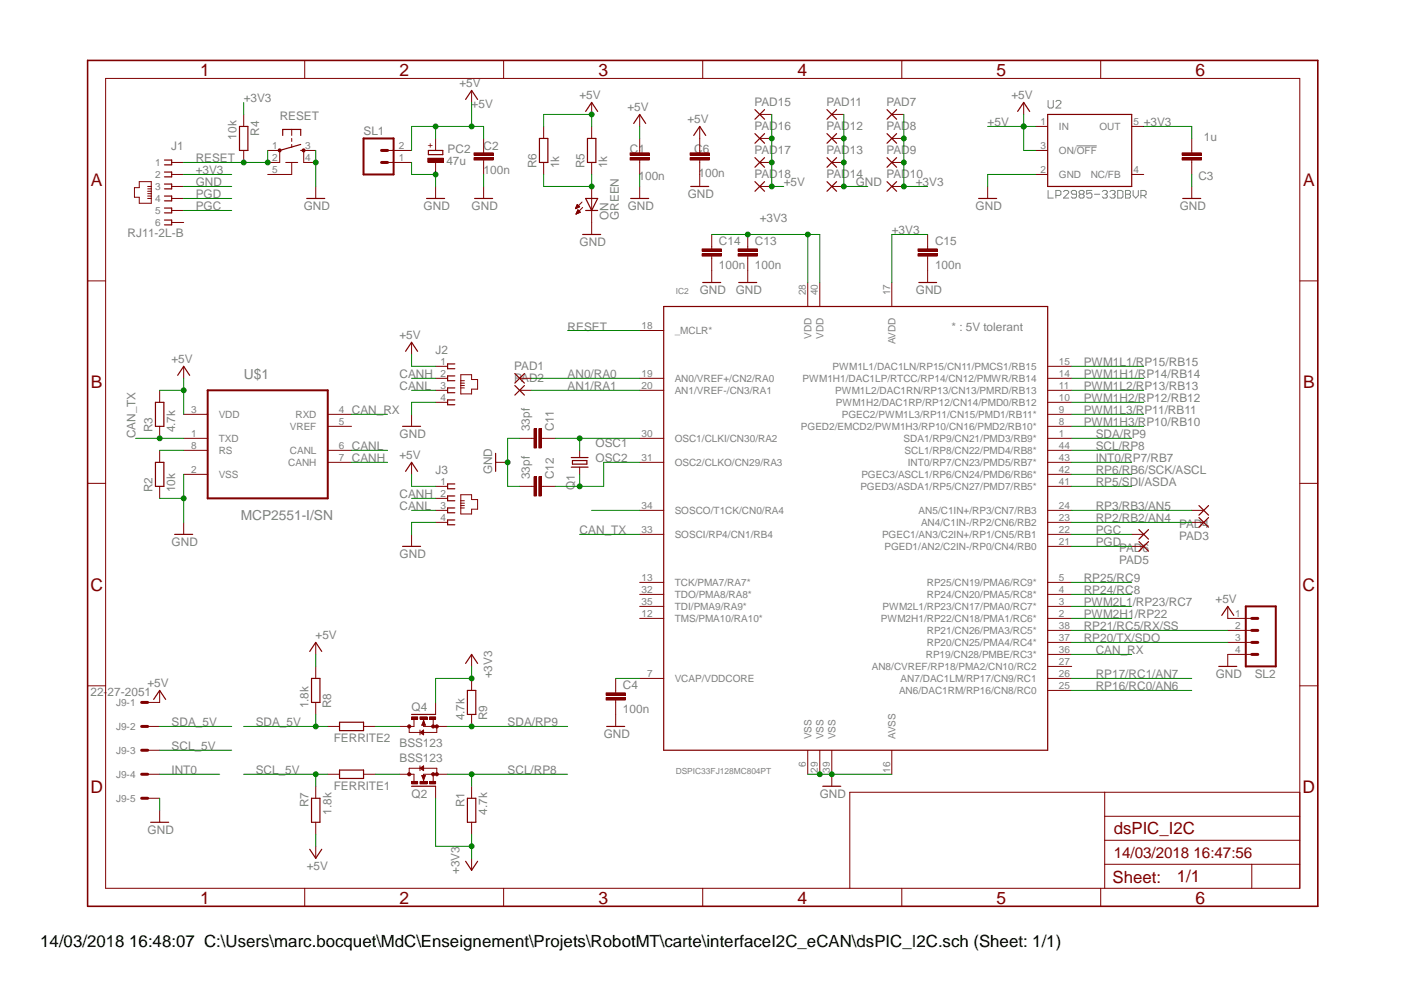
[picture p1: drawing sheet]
<svg xmlns="http://www.w3.org/2000/svg" width="297mm" height="210mm" viewBox="0 0 297 210" stroke-linecap="round" stroke-linejoin="round" font-family="sans-serif">
<g fill="none" stroke="#808080" stroke-width=".21">
<path d="M221.7 21.3v1.3l.3 .3h.5l.3-.3v-1.3M223.4 21.5l.2-.2h.6l.2 .2v.3l-1 1.1h1M227.7 30.9h4.3M221.7 40.3v1.6h1.1M223.4 41.4h.8l.2-.3v-.5l-.2-.3h-.8v1.6M225 40.6l.3-.3h.5l.3 .3v.2l-1.1 1.1h1.1M227.7 41.1h-.8l-.3-.3v-.2l.3-.3h.6l.2 .3v1.1l-.2 .2h-.6l-.3-.2M228.6 41.1l-.3 .3v.3l.3 .2h.5l.3-.2v-.3l-.3-.3M228.6 41.1l-.3-.3v-.2l.3-.3h.5l.3 .3v.2l-.3 .3M228.6 41.1h.5M231 40.3h-1.1v.8l.6-.3h.3l.2 .3v.6l-.2 .2h-.6l-.3-.2M231.6 41.1h1.1"/>
<path d="M233.2 40.6l.3-.3h.5l.3 .3v.2l-.3 .3M233.8 41.1h.2M234 41.1l.3 .3v.3l-.3 .2h-.5l-.3-.2M234.8 40.6l.3-.3h.6l.2 .3v.2l-.2 .3M235.4 41.1h.3M235.7 41.1l.2 .3v.3l-.2 .2h-.6l-.3-.2M236.5 40.3h.8l.3 .3v1.1l-.3 .2h-.8zM238.1 40.3h.8l.3 .3v.2l-.3 .3 .3 .3v.3l-.3 .2h-.8zM238.1 41.1h.8M239.7 40.3v1.1l.6 .5 .5-.5v-1.1M241.4 41.4h.8l.3-.3v-.5l-.3-.3h-.8v1.6M241.9 41.4l.6 .5"/>
</g>
<path d="M146.1 39.5h3.8M146.8 28.7l1.2-1.9 1.3 1.9M104.9 95.9v3.8" fill="none" stroke="#800000" stroke-width=".25"/>
<path d="M102.3 31.8v.5M102.3 33.9v.5M148 26.8v2.5M148 36.9v2.6M104.9 97.8h2.5" fill="none" stroke="#800000" stroke-width=".21"/>
<path d="M100.3 32.3h4v.6h-4z" fill-rule="evenodd" fill="#800000"/>
<path d="M100.3 32.3h4v.6h-4z" fill="none" stroke="#800000" stroke-width=".21"/>
<path d="M100.3 33.4h4v.5h-4z" fill-rule="evenodd" fill="#800000"/>
<path d="M100.3 33.4h4v.5h-4zM102.3 29.3v2.5M102.3 34.4v2.5M102.3 39.5v2.5" fill="none" stroke="#800000" stroke-width=".21"/>
<path d="M90.6 31.8h3.1v.9h-3.1zM100.4 42h3.8" fill="none" stroke="#800000" stroke-width=".25"/>
<path d="M90.5 33.5h3.3v.8h-3.3z" fill-rule="evenodd" fill="#800000"/>
<g fill="none" stroke="#800000" stroke-width=".21">
<path d="M90.5 33.5h3.3v.8h-3.3zM92.2 29.3v2.5M92.2 34.4v2.5M92.2 39.5v2.5M125.2 21.7v2.5M125.2 39.5v10.1M121.8 44.1h.1M121.8 44h.2M121.8 43.9h.5M121.9 43.8h.6M121.9 45.3h.1M121.9 43.7h.7"/>
<path d="M121.9 45.2h.3M122 43.6h.6M122 45.1h.4M122 43.6h.4M122 45h.6M122 43.5h.3M122 44.9h.8M122.1 43.4h.2M122.1 44.8h.6M122.1 43.3l.5 .5-.9 .4zM122.1 43.3h.1M122.1 44.7h.5"/>
<path d="M122.2 44.6h.3M122.2 44.5h.2M122.3 44.4l-.4 .9M122.3 44.4l.5 .5M122.3 44.4h.1M122.8 44.9l-.9 .4M123.1 42.8l-1.4 1.4M123.3 43.9l-1.4 1.4M130.3 146.1v.5M130.3 148.1v.5"/>
</g>
<path d="M123.9 23.6l1.3-1.9 1.2 1.9M90.3 42h3.8M123.3 49.6h3.8M123.9 42h2.5l-1.2 2.5zM123.9 44.5h2.5" fill="none" stroke="#800000" stroke-width=".25"/>
<path d="M128.2 147.6h4.1v.5h-4.1z" fill-rule="evenodd" fill="#800000"/>
<path d="M128.2 147.6h4.1v.5h-4.1z" fill="none" stroke="#800000" stroke-width=".21"/>
<path d="M128.2 146.6h4.1v.5h-4.1z" fill-rule="evenodd" fill="#800000"/>
<path d="M99.8 19.1v2.6M135.3 24.2v2.6M135.3 31.8v.5M135.3 33.9v.5M135.3 39.5v2.5M128.2 146.6h4.1v.5h-4.1zM130.3 143.6v2.5M130.3 148.6v2.6" fill="none" stroke="#800000" stroke-width=".21"/>
<path d="M98.5 21l1.3-1.9 1.2 1.9M134.1 26.1l1.2-1.9 1.3 1.9M133.4 42h3.8" fill="none" stroke="#800000" stroke-width=".25"/>
<path d="M133.3 32.3h4.1v.6h-4.1z" fill-rule="evenodd" fill="#800000"/>
<path d="M133.3 32.3h4.1v.6h-4.1z" fill="none" stroke="#800000" stroke-width=".21"/>
<path d="M133.3 33.4h4.1v.5h-4.1z" fill-rule="evenodd" fill="#800000"/>
<path d="M133.3 33.4h4.1v.5h-4.1zM135.3 29.3v2.5M135.3 34.4v2.5M148 31.8v.5M148 33.9v.5M209 39.5v2.5M216.6 21.7v2.5M252.1 39.5v2.5" fill="none" stroke="#800000" stroke-width=".21"/>
<path d="M215.3 23.6l1.3-1.9 1.2 1.9M207 42h3.9M250.2 42h3.8" fill="none" stroke="#800000" stroke-width=".25"/>
<path d="M146 32.3h4.1v.6h-4.1z" fill-rule="evenodd" fill="#800000"/>
<path d="M146 32.3h4.1v.6h-4.1z" fill="none" stroke="#800000" stroke-width=".21"/>
<path d="M146 33.4h4.1v.5h-4.1z" fill-rule="evenodd" fill="#800000"/>
<path d="M146 33.4h4.1v.5h-4.1zM148 29.3v2.5M148 34.4v2.5M252.1 31.8v.5M252.1 33.9v.5" fill="none" stroke="#800000" stroke-width=".21"/>
<path d="M250.1 32.3h4.1v.6h-4.1z" fill-rule="evenodd" fill="#800000"/>
<path d="M250.1 32.3h4.1v.6h-4.1z" fill="none" stroke="#800000" stroke-width=".21"/>
<path d="M250.1 33.4h4.1v.5h-4.1z" fill-rule="evenodd" fill="#800000"/>
<path d="M59.2 31.8v2.6M60.4 34.4h2.6M61.7 27.4v1.3M61.7 29.3v.6M61.7 30.6v.6M61.7 34.4v2.5h-2.5M64.3 31.8v2.6M250.1 33.4h4.1v.5h-4.1zM252.1 29.3v2.5M252.1 34.4v2.5" fill="none" stroke="#800000" stroke-width=".21"/>
<path d="M59.8 28.7v-1.3h3.8v1.3M63.6 31.8h.7M63.6 30.6l-4.4 1.2" fill="none" stroke="#800000" stroke-width=".25"/>
<path d="M58.9 31.6h.5v.4l-.2 .2-.3-.2z" fill-rule="evenodd" fill="#800000"/>
<path d="M58.9 31.6h.5v.4l-.2 .2-.3-.2z" fill="none" stroke="#800000" stroke-width=".21"/>
<path d="M64 31.6h.5v.4l-.2 .2-.3-.2z" fill-rule="evenodd" fill="#800000"/>
<g fill="none" stroke="#800000" stroke-width=".21">
<path d="M29.5 38.4h2.5v4.6h-2.5v-1.3h-1.1v-2h1.1zM31.2 39.5h.8M31.2 40h.8M36.3 34.4h2.6M36.3 36.9h2.6M36.3 39.5h2.6M56.6 31.8h2.6M56.6 34.4h2.6M56.6 36.9h2.6M64 31.6h.5v.4l-.2 .2-.3-.2zM64.3 31.8h2.5M64.3 34.4h2.5"/>
<path d="M66.8 39.5v2.5M219.1 31.8h2.6M219.1 36.9h2.6M219.1 26.8h2.6M239.4 36.9h2.6M239.4 26.8h2.6M31.2 40.5h.8M31.2 41h.8M31.2 41.5h.8M31.2 42h.8M36.3 42h2.6M36.3 44.5h2.6"/>
<path d="M36.3 47.1h2.6M112.5 92.8h.5M114.5 92.8h.5M122.6 95.3v1.5M122.6 98.8v1.6"/>
</g>
<path d="M34.8 33.9h1.5v1h-1.5M34.8 36.4h1.5v1h-1.5M34.8 38.9h1.5v1.1h-1.5M221.7 24.2h17.7v15.3h-17.7zM34.8 41.5h1.5v1h-1.5M34.8 44h1.5v1h-1.5M34.8 46.6h1.5v1h-1.5M64.9 42h3.8M120.9 98.8h3.5M120.9 96.8h3.5M121.1 97.5h3.1v.7h-3.1z" fill="none" stroke="#800000" stroke-width=".25"/>
<path d="M113 90.7h.5v4.1h-.5z" fill-rule="evenodd" fill="#800000"/>
<path d="M113 90.7h.5v4.1h-.5z" fill="none" stroke="#800000" stroke-width=".21"/>
<path d="M114 90.7h.5v4.1h-.5z" fill-rule="evenodd" fill="#800000"/>
<path d="M109.9 92.8h2.6M114 90.7h.5v4.1h-.5zM115 92.8h2.6M112.5 102.9h.5M114.5 102.9h.5" fill="none" stroke="#800000" stroke-width=".21"/>
<path d="M113 100.9h.5v4h-.5z" fill-rule="evenodd" fill="#800000"/>
<path d="M113 100.9h.5v4h-.5z" fill="none" stroke="#800000" stroke-width=".21"/>
<path d="M114 100.9h.5v4h-.5z" fill-rule="evenodd" fill="#800000"/>
<g fill="none" stroke="#800000" stroke-width=".21">
<path d="M158.2 52.2v.5M158.2 54.2v.5M170.9 59.8v5.1M173.4 59.8v5.1M188.7 59.8v5.1M135.3 69.9h5.1M221.7 77.5h5M135.3 80.1h5.1M135.3 82.6h5.1M135.3 92.8h5.1M135.3 97.8h5.1M221.7 80.1h5"/>
<path d="M221.7 82.6h5M221.7 92.8h5M221.7 97.8h5M221.7 95.3h5M221.7 90.2h5M221.7 87.7h5M221.7 85.1h5M109.9 102.9h2.6M114 100.9h.5v4h-.5zM115 102.9h2.6M135.3 113.1h5.1M135.3 108h5.1"/>
<path d="M221.7 102.9h5M221.7 115.6h5M221.7 113.1h5M221.7 110.5h5M221.7 108h5M221.7 100.4h5M135.3 130.9h5.1M135.3 128.3h5.1M135.3 125.8h5.1M135.3 123.2h5.1M221.7 130.9h5M221.7 128.3h5"/>
<path d="M221.7 125.8h5M221.7 123.2h5M221.7 133.4h5M221.7 135.9h5M221.7 138.5h5M135.3 143.6h5.1M170.9 158.7v5.1M173.4 158.7v5.1M176 158.7v5.1M188.7 158.7v5.1M221.7 143.6h5M221.7 146.1h5"/>
<path d="M221.7 141h5"/>
</g>
<path d="M140.4 64.9h81.3v93.8h-81.3z" fill="none" stroke="#800000" stroke-width=".25"/>
<path d="M156.2 53.7h4v.5h-4z" fill-rule="evenodd" fill="#800000"/>
<path d="M156.2 53.7h4v.5h-4z" fill="none" stroke="#800000" stroke-width=".21"/>
<path d="M156.2 52.7h4v.5h-4z" fill-rule="evenodd" fill="#800000"/>
<path d="M150.6 52.2v.5M150.6 54.2v.5M156.2 52.7h4v.5h-4zM158.2 49.6v2.6M158.2 54.7v2.5" fill="none" stroke="#800000" stroke-width=".21"/>
<path d="M148.5 53.7h4.1v.5h-4.1z" fill-rule="evenodd" fill="#800000"/>
<path d="M148.5 53.7h4.1v.5h-4.1z" fill="none" stroke="#800000" stroke-width=".21"/>
<path d="M148.5 52.7h4.1v.5h-4.1z" fill-rule="evenodd" fill="#800000"/>
<path d="M148.5 52.7h4.1v.5h-4.1zM150.6 49.6v2.6M150.6 54.7v2.5M196.3 52.2v.5M196.3 54.2v.5" fill="none" stroke="#800000" stroke-width=".21"/>
<path d="M194.2 53.7h4.1v.5h-4.1z" fill-rule="evenodd" fill="#800000"/>
<path d="M194.2 53.7h4.1v.5h-4.1z" fill="none" stroke="#800000" stroke-width=".21"/>
<path d="M194.2 52.7h4.1v.5h-4.1z" fill-rule="evenodd" fill="#800000"/>
<g fill="none" stroke="#800000" stroke-width=".21">
<path d="M51.6 24.2v2.6M51.6 31.8v2.6M150.6 57.2v2.6M158.2 57.2v2.6M194.2 52.7h4.1v.5h-4.1zM196.3 49.6v2.6M196.3 54.7v5.1M38.9 77.5v2.6M87.1 72.4v2.6M92.2 77.5h2.5M97.5 79.3h2.3v1h1.2v2h-1.2v1.1h-2.3zM33.8 82.6v2.5"/>
<path d="M33.8 90.2v2.6M33.8 95.3v2.5M38.9 87.7h5M38.9 92.8h5M38.9 95.3h5M69.3 87.7h5.1M69.3 95.3h5.1M69.3 90.2h5.1M69.3 97.8h5.1M87.1 87.7v2.5M87.1 97.8v2.6M92.2 80.1h2.5"/>
<path d="M92.2 82.6h2.5M92.2 85.1h2.5M97.5 80.6h.8M97.5 81.1h.8M97.5 81.6h.8M97.5 82.1h.8M33.8 102.9v2.6M38.9 100.4h5M38.9 110.5v2.6M87.1 113.1v2.5M92.2 102.9h2.5M92.2 105.5h2.5"/>
<path d="M92.2 108h2.5M92.2 110.5h2.5M97.5 104.7h2.3v1h1.2v2h-1.2v1.1h-2.3zM97.5 106h.8M97.5 106.5h.8M97.5 107h.8M97.5 107.5h.8M130.3 151.2v2.5M86.6 163.8v-1.2h5.8v1.2h-2.8v1.6M87.1 163.8h.5v1.6M88.9 162.6l.7-.5v1zM88.9 162.1v1"/>
<path d="M89.2 164.1h.8l-.4 1zM91.6 163.8v1.6M99.8 166.4v2.5M99.8 174v2.5M176 163.8v2.6"/>
</g>
<g fill="none" stroke="#800000" stroke-width=".25">
<path d="M50.7 26.8h1.7v5h-1.7zM148.7 59.8h3.8M156.3 59.8h3.8M194.4 59.8h3.8M37.6 79.4l1.3-1.9 1.2 1.9M85.8 74.3l1.3-1.9 1.2 1.9M96.2 77h-1.5v1h1.5M96.2 79.5h-1.5v1.1h1.5M32.9 85.1h1.8v5.1h-1.8zM32.9 97.8h1.8v5.1h-1.8zM85.2 90.2h3.8M85.8 99.7l1.3-1.9 1.2 1.9"/>
<path d="M96.2 82.1h-1.5v1h1.5M96.2 84.6h-1.5v1h1.5M37 113.1h3.8M85.2 115.6h3.8M96.2 102.4h-1.5v1h1.5M96.2 104.9h-1.5v1.1h1.5M96.2 107.5h-1.5v1h1.5M96.2 110h-1.5v1h1.5M128.4 153.7h3.8M87.1 166.4h5.1M89.1 162.6l.4-.3v.5zM89.6 164.7l-.2-.5h.5l-.3 .6"/>
<path d="M98.9 168.9h1.8v5.1h-1.8zM174.1 166.4h3.8"/>
</g>
<path d="M43.9 82.6h25.4v22.9h-25.4z" fill="none" stroke="#800000" stroke-width=".42"/>
<circle cx="92.4" cy="163.8" r=".33" fill="#800000"/>
<circle cx="92.4" cy="163.8" r=".33" fill="none" stroke="#800000" stroke-width=".21"/>
<circle cx="91.7" cy="163.8" r=".33" fill="#800000"/>
<circle cx="91.7" cy="163.8" r=".33" fill="none" stroke="#800000" stroke-width=".21"/>
<circle cx="86.6" cy="163.8" r=".33" fill="#800000"/>
<circle cx="86.6" cy="163.8" r=".33" fill="none" stroke="#800000" stroke-width=".21"/>
<path d="M87.1 165.4h1.2v.5h-1.2z" fill-rule="evenodd" fill="#800000"/>
<path d="M87.1 165.4h1.2v.5h-1.2z" fill="none" stroke="#800000" stroke-width=".21"/>
<path d="M90.9 165.4h1.3v.5h-1.3z" fill-rule="evenodd" fill="#800000"/>
<path d="M90.9 165.4h1.3v.5h-1.3z" fill="none" stroke="#800000" stroke-width=".21"/>
<path d="M88.9 165.4h1.5v.5h-1.5z" fill-rule="evenodd" fill="#800000"/>
<path d="M87.6 152.2v1.5h-.5M88.9 155l.7-.5v1zM88.9 154.5v1M89.6 152.4l.4 1.1h-.8zM89.6 152.2v1.5h2.8v1.3h-5.8v-1.3M91.6 152.2v1.5M84.5 163.8h2.6M88.9 165.4h1.5v.5h-1.5zM92.2 166.4v2.5M92.2 163.8h2.5" fill="none" stroke="#800000" stroke-width=".21"/>
<path d="M87.1 151.2h5.1M89.1 155l.4-.3v.5zM89.6 152.7l.3 .6h-.5l.2-.5" fill="none" stroke="#800000" stroke-width=".25"/>
<circle cx="92.4" cy="153.7" r=".33" fill="#800000"/>
<circle cx="92.4" cy="153.7" r=".33" fill="none" stroke="#800000" stroke-width=".21"/>
<circle cx="91.7" cy="153.7" r=".33" fill="#800000"/>
<circle cx="91.7" cy="153.7" r=".33" fill="none" stroke="#800000" stroke-width=".21"/>
<circle cx="86.6" cy="153.7" r=".33" fill="#800000"/>
<circle cx="86.6" cy="153.7" r=".33" fill="none" stroke="#800000" stroke-width=".21"/>
<path d="M87.1 151.7h1.2v.5h-1.2z" fill-rule="evenodd" fill="#800000"/>
<path d="M87.1 151.7h1.2v.5h-1.2z" fill="none" stroke="#800000" stroke-width=".21"/>
<path d="M90.9 151.7h1.3v.5h-1.3z" fill-rule="evenodd" fill="#800000"/>
<path d="M90.9 151.7h1.3v.5h-1.3z" fill="none" stroke="#800000" stroke-width=".21"/>
<path d="M88.9 151.7h1.5v.5h-1.5z" fill-rule="evenodd" fill="#800000"/>
<g fill="none" stroke="#800000" stroke-width=".21">
<path d="M22.3 16.6h252.7v171.4h-252.7zM64.5 12.8v3.8M106.5 12.8v3.8M148.7 12.8v3.8M190.8 12.8v3.8M232.9 12.8v3.8M82 34.4h5.1M82 31.8h5.1M115 26.8v2.5M115 34.4v2.5M125.2 26.8v2.5M125.2 34.4v2.5"/>
<path d="M160.7 34.4h2.6M160.7 24.2h2.6M160.7 29.3h2.6M160.7 39.5h2.6M176 34.4h2.5M176 24.2h2.5M176 29.3h2.5M176 39.5h2.5M188.7 34.4h2.5M188.7 24.2h2.5M188.7 29.3h2.5M188.7 39.5h2.5"/>
<path d="M18.5 59.4h3.8M275 59.4h3.8M109.9 80.1h2.6M109.9 82.6h2.6M18.5 102.3h3.8M239.4 115.6h2.6M239.4 113.1h2.6M252.1 110.5h2.6M252.1 108h2.6M275 102.3h3.8M66.8 135.9v2.6M99.8 138.5v2.5"/>
<path d="M259.8 128.3v2.6h5M259.8 133.4h5M259.8 135.9h5M264.8 138.5h-5v2.5M18.5 145.1h3.8M31.2 153.7h2.6M31.2 158.7h2.6M33.8 146.1v2.5h-2.6M66.8 141v2.6M66.8 148.6v2.6M69.3 153.7h2.5M76.9 153.7h2.6"/>
<path d="M84.5 153.7h2.6M88.9 151.7h1.5v.5h-1.5zM92.2 148.6v2.6M92.2 153.7h2.5M99.8 143.6v2.5M99.8 151.2v2.5M275 145.1h3.8M31.2 163.8h2.6M31.2 168.9h2.6M33.8 171.4v2.6M66.8 166.4v2.5M66.8 174v2.5"/>
<path d="M66.8 179.1v2.5M69.3 163.8h2.5M76.9 163.8h2.6M233.7 167.6v20.4M233.7 177.8h41.3M233.7 172.7h41.3M275 167.6h-95.2v20.4M64.5 188v3.8M99.8 181.6v2.5M106.5 188v3.8M148.7 188v3.8M190.8 188v3.8"/>
<path d="M232.9 188v3.8M233.7 182.9h41.3M264.8 182.9v5.1"/>
</g>
<g fill="none" stroke="#800000" stroke-width=".25">
<path d="M114.1 29.3h1.8v5.1h-1.8zM124.3 29.3h1.8v5.1h-1.8zM159.7 23.2l2.1 2M159.7 28.3l2.1 2M159.7 33.4l2.1 2M159.7 38.4l2.1 2.1M161.8 38.4l-2.1 2.1M161.8 23.2l-2.1 2M161.8 28.3l-2.1 2M161.8 33.4l-2.1 2M175 23.2l2 2M175 28.3l2 2"/>
<path d="M175 33.4l2 2M175 38.4l2 2.1M177 23.2l-2 2M177 28.3l-2 2M177 33.4l-2 2M177 38.4l-2 2.1M187.7 23.2l2 2M187.7 28.3l2 2M187.7 33.4l2 2M187.7 38.4l2 2.1M189.7 23.2l-2 2M189.7 28.3l-2 2"/>
<path d="M189.7 33.4l-2 2M189.7 38.4l-2 2.1M108.9 79l2.1 2.1M111 79l-2.1 2.1M108.9 81.6l2.1 2M111 81.6l-2.1 2M241 114.6l2 2M241 112.1l2 2M243 114.6l-2 2M243 112.1l-2 2M253.7 109.5l2 2M253.7 107l2 2"/>
<path d="M255.7 109.5l-2 2M255.7 107l-2 2M65.5 137.8l1.3-1.9 1.3 1.9M258.5 130.2l1.3-1.9 1.2 1.9M32.5 148l1.3-1.9 1.2 1.9M65.9 143.6h1.8v5h-1.8zM71.8 152.8h5.1v1.8h-5.1zM98.5 140.4l1.3-1.9 1.2 1.9M98.9 146.1h1.8v5.1h-1.8zM257.8 141h3.9M31.9 174h3.8M65.5 179.7l1.3 1.9 1.3-1.9"/>
<path d="M65.9 168.9h1.8v5.1h-1.8zM71.8 162.9h5.1v1.8h-5.1zM98.5 182.2l1.3 1.9 1.2-1.9"/>
</g>
<path d="M80.7 31.8h1.3M80.7 34.4h1.3M264.8 135.9h1.3M264.8 133.4h1.3M264.8 130.9h1.3M264.8 138.5h1.3M30 148.6h1.2M30 153.7h1.2M30 158.7h1.2M30 163.8h1.2M30 168.9h1.2" fill="none" stroke="#800000" stroke-width=".63"/>
<path d="M76.9 29.3h6.4v7.6h-6.4zM263.6 128.3h6.3v12.7h-6.3z" fill="none" stroke="#800000" stroke-width=".42"/>
<path d="M18.5 12.8h260.3v179h-260.3z" fill="none" stroke="#800000" stroke-width=".34"/>
<path d="M115 26.8v-2.6h10.2v2.6" fill="none" stroke="#008000" stroke-width=".21"/>
<circle cx="125.2" cy="24.2" r=".51" fill="#008000"/>
<g fill="none" stroke="#008000" stroke-width=".21">
<path d="M92.2 29.3v-2.5h10.1v2.5M99.8 21.7v5.1M135.3 26.8v2.5"/>
<circle cx="125.2" cy="24.2" r=".51"/>
</g>
<circle cx="99.8" cy="26.8" r=".51" fill="#008000"/>
<g fill="none" stroke="#008000" stroke-width=".21">
<path d="M92.2 26.8h-5.1v5"/>
<circle cx="99.8" cy="26.8" r=".51"/>
</g>
<circle cx="92.2" cy="26.8" r=".51" fill="#008000"/>
<g fill="none" stroke="#008000" stroke-width=".21">
<path d="M209 26.8h10.1M216.6 24.2v7.6h2.5"/>
<circle cx="92.2" cy="26.8" r=".51"/>
</g>
<circle cx="216.6" cy="26.8" r=".51" fill="#008000"/>
<circle cx="216.6" cy="26.8" r=".51" fill="none" stroke="#008000" stroke-width=".21"/>
<circle cx="216.6" cy="26.8" r=".51" fill="#008000"/>
<g fill="none" stroke="#008000" stroke-width=".21">
<path d="M33.8 82.6h5.1M38.9 80.1v7.6"/>
<circle cx="216.6" cy="26.8" r=".51"/>
</g>
<circle cx="38.9" cy="82.6" r=".51" fill="#008000"/>
<g fill="none" stroke="#008000" stroke-width=".21">
<path d="M163.3 24.2v10.2M87.1 75v2.5h5.1M87.1 100.4v2.5h5.1M66.8 138.5v2.5M66.8 176.5v2.6"/>
<circle cx="38.9" cy="82.6" r=".51"/>
</g>
<circle cx="163.3" cy="29.3" r=".51" fill="#008000"/>
<g fill="none" stroke="#008000" stroke-width=".21">
<path d="M163.3 34.4v5.1"/>
<circle cx="163.3" cy="29.3" r=".51"/>
</g>
<circle cx="163.3" cy="34.4" r=".51" fill="#008000"/>
<g fill="none" stroke="#008000" stroke-width=".21">
<path d="M163.3 39.5h2.5"/>
<circle cx="163.3" cy="34.4" r=".51"/>
</g>
<circle cx="163.3" cy="39.5" r=".51" fill="#008000"/>
<g fill="none" stroke="#008000" stroke-width=".21">
<path d="M87.1 34.4v2.5h5.1v2.6M102.3 36.9v2.6"/>
<circle cx="163.3" cy="39.5" r=".51"/>
</g>
<circle cx="92.2" cy="36.9" r=".51" fill="#008000"/>
<g fill="none" stroke="#008000" stroke-width=".21">
<path d="M66.8 31.8v7.7M135.3 36.9v2.6M219.1 36.9h-10.1v2.6M252.1 36.9v2.6"/>
<circle cx="92.2" cy="36.9" r=".51"/>
</g>
<circle cx="66.8" cy="34.4" r=".51" fill="#008000"/>
<g fill="none" stroke="#008000" stroke-width=".21">
<path d="M38.9 39.5h10.1"/>
<circle cx="66.8" cy="34.4" r=".51"/>
</g>
<circle cx="107.4" cy="97.8" r=".51" fill="#008000"/>
<g fill="none" stroke="#008000" stroke-width=".21">
<path d="M109.9 92.8h-2.5v10.1h2.5M170.9 163.8h5.1"/>
<circle cx="107.4" cy="97.8" r=".51"/>
</g>
<circle cx="173.4" cy="163.8" r=".51" fill="#008000"/>
<g fill="none" stroke="#008000" stroke-width=".21">
<path d="M176 163.8h12.7"/>
<circle cx="173.4" cy="163.8" r=".51"/>
</g>
<circle cx="176" cy="163.8" r=".51" fill="#008000"/>
<g fill="none" stroke="#008000" stroke-width=".21">
<path d="M33.8 105.5h5.1M38.9 100.4v10.1"/>
<circle cx="176" cy="163.8" r=".51"/>
</g>
<circle cx="38.9" cy="105.5" r=".51" fill="#008000"/>
<g fill="none" stroke="#008000" stroke-width=".21">
<path d="M178.5 24.2v10.2M92.2 85.1h-5.1v2.6M92.2 110.5h-5.1v2.6M33.8 168.9v2.5"/>
<circle cx="38.9" cy="105.5" r=".51"/>
</g>
<circle cx="178.5" cy="29.3" r=".51" fill="#008000"/>
<g fill="none" stroke="#008000" stroke-width=".21">
<path d="M178.5 34.4v5.1"/>
<circle cx="178.5" cy="29.3" r=".51"/>
</g>
<circle cx="178.5" cy="34.4" r=".51" fill="#008000"/>
<g fill="none" stroke="#008000" stroke-width=".21">
<path d="M178.5 39.5h5.1"/>
<circle cx="178.5" cy="34.4" r=".51"/>
</g>
<circle cx="178.5" cy="39.5" r=".51" fill="#008000"/>
<g fill="none" stroke="#008000" stroke-width=".21">
<path d="M56.6 31.8v2.6h-17.7"/>
<circle cx="178.5" cy="39.5" r=".51"/>
</g>
<circle cx="56.6" cy="34.4" r=".51" fill="#008000"/>
<circle cx="56.6" cy="34.4" r=".51" fill="none" stroke="#008000" stroke-width=".21"/>
<circle cx="51.6" cy="34.4" r=".51" fill="#008000"/>
<g fill="none" stroke="#008000" stroke-width=".21">
<path d="M115 36.9v2.6h10.2v-2.6M120.1 69.9h15.2"/>
<circle cx="51.6" cy="34.4" r=".51"/>
</g>
<circle cx="125.2" cy="39.5" r=".51" fill="#008000"/>
<g fill="none" stroke="#008000" stroke-width=".21">
<path d="M242 26.8h10.1v2.5M150.6 49.6h20.3v10.2"/>
<circle cx="125.2" cy="39.5" r=".51"/>
</g>
<circle cx="158.2" cy="49.6" r=".51" fill="#008000"/>
<g fill="none" stroke="#008000" stroke-width=".21">
<path d="M170.9 49.6h2.5v10.2"/>
<circle cx="158.2" cy="49.6" r=".51"/>
</g>
<circle cx="170.9" cy="49.6" r=".51" fill="#008000"/>
<g fill="none" stroke="#008000" stroke-width=".21">
<path d="M38.9 36.9h10.1M51.6 21.7v2.5M196.3 49.6h-7.6v10.2M99.8 141v2.6h-7.6v5"/>
<circle cx="170.9" cy="49.6" r=".51"/>
</g>
<circle cx="99.8" cy="143.6" r=".51" fill="#008000"/>
<g fill="none" stroke="#008000" stroke-width=".21">
<path d="M92.2 168.9v10.2h7.6M99.8 176.5v5.1"/>
<circle cx="99.8" cy="143.6" r=".51"/>
</g>
<circle cx="99.8" cy="179.1" r=".51" fill="#008000"/>
<g fill="none" stroke="#008000" stroke-width=".21">
<path d="M191.2 24.2v10.2"/>
<circle cx="99.8" cy="179.1" r=".51"/>
</g>
<circle cx="191.2" cy="29.3" r=".51" fill="#008000"/>
<g fill="none" stroke="#008000" stroke-width=".21">
<path d="M191.2 34.4v5.1"/>
<circle cx="191.2" cy="29.3" r=".51"/>
</g>
<circle cx="191.2" cy="34.4" r=".51" fill="#008000"/>
<g fill="none" stroke="#008000" stroke-width=".21">
<path d="M191.2 39.5h5.1"/>
<circle cx="191.2" cy="34.4" r=".51"/>
</g>
<circle cx="191.2" cy="39.5" r=".51" fill="#008000"/>
<g fill="none" stroke="#008000" stroke-width=".21">
<path d="M117.6 92.8h5v2.5"/>
<circle cx="191.2" cy="39.5" r=".51"/>
</g>
<circle cx="122.6" cy="92.8" r=".51" fill="#008000"/>
<g fill="none" stroke="#008000" stroke-width=".21">
<path d="M122.6 92.8h12.7M117.6 102.9h10.1M122.6 100.4v2.5"/>
<circle cx="122.6" cy="92.8" r=".51"/>
</g>
<circle cx="122.6" cy="102.9" r=".51" fill="#008000"/>
<g fill="none" stroke="#008000" stroke-width=".21">
<path d="M38.9 42h10.1M38.9 44.5h10.1M226.7 77.5h15.3M28.7 92.8h10.2M112.5 80.1h22.8M135.3 97.8h-7.6v5.1M226.7 97.8h12.7M226.7 82.6h15.3M226.7 80.1h15.3M226.7 85.1h15.3M226.7 87.7h15.3M122.6 113.1h12.7"/>
<path d="M226.7 108h25.4M226.7 110.5h25.4M226.7 115.6h12.7M226.7 113.1h12.7M226.7 102.9h12.7M226.7 100.4h12.7M226.7 123.2h12.7M226.7 125.8h12.7M226.7 133.4h33.1M226.7 135.9h33.1M226.7 143.6h25.4M226.7 146.1h25.4"/>
<circle cx="122.6" cy="102.9" r=".51"/>
</g>
<circle cx="33.8" cy="92.8" r=".51" fill="#008000"/>
<g fill="none" stroke="#008000" stroke-width=".21">
<path d="M33.8 95.3h5.1M74.4 87.7h7.6M74.4 95.3h7.6M74.4 97.8h7.6M87.1 82.6h5.1M87.1 80.1h5.1M226.7 95.3h12.7M87.1 108h5.1M87.1 105.5h5.1M226.7 138.5h12.7M226.7 128.3h12.7M130.3 143.6h5"/>
<path d="M94.7 163.8h25.4M99.8 163.8v2.6"/>
<circle cx="33.8" cy="92.8" r=".51"/>
</g>
<circle cx="99.8" cy="163.8" r=".51" fill="#008000"/>
<g fill="none" stroke="#008000" stroke-width=".21">
<path d="M226.7 92.8h12.7M94.7 153.7h25.4"/>
<circle cx="99.8" cy="163.8" r=".51"/>
</g>
<circle cx="99.8" cy="153.7" r=".51" fill="#008000"/>
<g fill="none" stroke="#008000" stroke-width=".21">
<path d="M112.5 82.6h22.8M226.7 90.2h15.3M226.7 130.9h12.7M51.6 153.7h17.7M66.8 151.2v2.5"/>
<circle cx="99.8" cy="153.7" r=".51"/>
</g>
<circle cx="66.8" cy="153.7" r=".51" fill="#008000"/>
<g fill="none" stroke="#008000" stroke-width=".21">
<path d="M33.8 153.7h15.2M51.6 163.8h17.7M66.8 163.8v2.6"/>
<circle cx="66.8" cy="153.7" r=".51"/>
</g>
<circle cx="66.8" cy="163.8" r=".51" fill="#008000"/>
<g fill="none" stroke="#008000" stroke-width=".21">
<path d="M125.2 108h10.1M33.8 158.7h15.2M79.5 153.7h5M33.8 163.8h12.7M79.5 163.8h5"/>
<circle cx="66.8" cy="163.8" r=".51"/>
</g>
<g font-size="3.7" fill="#800000">
<text x="42.4" y="16">1</text>
<text x="84.5" y="16">2</text>
<text x="126.6" y="16">3</text>
<text x="168.7" y="16">4</text>
<text x="210.8" y="16">5</text>
<text x="252.9" y="16">6</text>
<text x="19.2" y="39.3">A</text>
<text x="275.7" y="39.3">A</text>
<text x="19.2" y="82.2">B</text>
<text x="275.7" y="82.2">B</text>
<text x="19.1" y="125">C</text>
<text x="275.6" y="125">C</text>
<text x="19.1" y="167.9">D</text>
<text x="275.6" y="167.9">D</text>
<text x="42.4" y="191.2">1</text>
<text x="84.5" y="191.2">2</text>
<text x="126.6" y="191.2">3</text>
<text x="168.7" y="191.2">4</text>
<text x="210.8" y="191.2">5</text>
<text x="252.9" y="191.2">6</text>
</g>
<g font-size="3.6" fill="#800000">
<text x="235.6" y="176.5">dsPIC_I2C</text>
<text x="235.4" y="186.8">Sheet:</text>
<text x="249" y="186.7">1/1</text>
</g>
<text font-size="3.6" x="8.5" y="200.4">14/03/2018 16:48:07 C:\Users\marc.bocquet\MdC\Enseignement\Projets\RobotMT\carte\interfaceI2C_eCAN\dsPIC_I2C.sch (Sheet: 1/1)</text>
<text font-size="3.2" fill="#800000" x="235.6" y="181.6">14/03/2018 16:47:56</text>
<g font-size="2.9" fill="#808080">
<text x="51.6" y="80.2">U$1</text>
<text x="50.9" y="109.9">MCP2551-I/SN</text>
</g>
<g font-size="2.5" fill="#808080">
<text x="51.6" y="21.7">+3V3</text>
<text x="97.2" y="18.4">+5V</text>
<text x="99.8" y="22.9">+5V</text>
<text x="122.6" y="20.9">+5V</text>
<text x="132.8" y="23.5">+5V</text>
<text x="159.6" y="22.4">PAD15</text>
<text x="174.8" y="22.4">PAD11</text>
<text x="187.5" y="22.4">PAD7</text>
<text x="214" y="20.9">+5V</text>
<text x="50" y="29.5" transform="rotate(-90 50 29.5)">10k</text>
<text x="54.8" y="28.7" transform="rotate(-90 54.8 28.7)">R4</text>
<text x="59.2" y="25.5">RESET</text>
<text x="76.9" y="28.5">SL1</text>
<text x="145.5" y="26">+5V</text>
<text x="159.6" y="27.4">PAD16</text>
<text x="174.8" y="27.4">PAD12</text>
<text x="187.5" y="27.4">PAD8</text>
<text x="209" y="26.8">+5V</text>
<text x="242" y="26.8">+3V3</text>
<text x="254.7" y="29.9">1u</text>
<text x="36.2" y="31.8">J1</text>
<text x="41.4" y="34.4">RESET</text>
<text x="94.4" y="34.9">47u</text>
<text x="94.7" y="32.4">PC2</text>
<text x="102.3" y="31.8">C2</text>
<text x="113.5" y="35.6" transform="rotate(-90 113.5 35.6)">R6</text>
<text x="118.3" y="35.6" transform="rotate(-90 118.3 35.6)">1k</text>
<text x="123.7" y="35.6" transform="rotate(-90 123.7 35.6)">R5</text>
<text x="128.5" y="35.6" transform="rotate(-90 128.5 35.6)">1k</text>
<text x="133.3" y="32.5">C1</text>
<text x="146.9" y="32.5">C6</text>
<text x="159.6" y="32.5">PAD17</text>
<text x="174.8" y="32.5">PAD13</text>
<text x="187.5" y="32.5">PAD9</text>
<text x="41.4" y="39.5">GND</text>
<text x="41.4" y="36.9">+3V3</text>
<text x="41.4" y="42">PGD</text>
<text x="102.3" y="36.9">100n</text>
<text x="135.1" y="38.1">100n</text>
<text x="145.5" y="42">GND</text>
<text x="147.8" y="37.5">100n</text>
<text x="159.6" y="37.6">PAD18</text>
<text x="165.8" y="39.5">+5V</text>
<text x="174.8" y="37.6">PAD14</text>
<text x="181.1" y="39.5">GND</text>
<text x="187.5" y="37.6">PAD10</text>
<text x="193.8" y="39.5">+3V3</text>
<text x="253.5" y="38.1">C3</text>
<text x="41.4" y="44.5">PGC</text>
<text x="64.3" y="44.5">GND</text>
<text x="89.6" y="44.5">GND</text>
<text x="99.8" y="44.5">GND</text>
<text x="128.7" y="46.6" transform="rotate(-90 128.7 46.6)">ON</text>
<text x="130.9" y="46.6" transform="rotate(-90 130.9 46.6)">GREEN</text>
<text x="132.8" y="44.5">GND</text>
<text x="160.7" y="47.1">+3V3</text>
<text x="206.4" y="44.5">GND</text>
<text x="249.6" y="44.5">GND</text>
<text x="27" y="50.1">RJ11-2L-B</text>
<text x="122.6" y="52.2">GND</text>
<text x="152.1" y="51.8">C14</text>
<text x="159.7" y="51.8">C13</text>
<text x="188.7" y="49.6">+3V3</text>
<text x="197.8" y="51.8">C15</text>
<text x="152.1" y="56.9">100n</text>
<text x="159.7" y="56.9">100n</text>
<text x="197.8" y="56.9">100n</text>
<text x="148" y="62.3">GND</text>
<text x="155.7" y="62.3">GND</text>
<text x="193.8" y="62.3">GND</text>
<text x="84.5" y="71.7">+5V</text>
<text x="120.1" y="69.9">RESET</text>
<text x="201.3" y="69.9">* : 5V tolerant</text>
<text x="36.3" y="76.8">+5V</text>
<text x="92.2" y="75">J2</text>
<text x="229.3" y="77.5">PWM1L1/RP15/RB15</text>
<text x="84.5" y="82.6">CANL</text>
<text x="84.5" y="80.1">CANH</text>
<text x="108.8" y="78.2">PAD1</text>
<text x="108.8" y="80.8">PAD2</text>
<text x="120.1" y="82.6">AN1/RA1</text>
<text x="120.1" y="80.1">AN0/RA0</text>
<text x="229.3" y="82.6">PWM1L2/RP13/RB13</text>
<text x="229.3" y="80.1">PWM1H1/RP14/RB14</text>
<text x="74.4" y="87.7">CAN_RX</text>
<text x="229.3" y="85.1">PWM1H2/RP12/RB12</text>
<text x="229.3" y="87.7">PWM1L3/RP11/RB11</text>
<text x="28.7" y="92.8" transform="rotate(-90 28.7 92.8)">CAN_TX</text>
<text x="32.3" y="91.5" transform="rotate(-90 32.3 91.5)">R3</text>
<text x="37.1" y="91.5" transform="rotate(-90 37.1 91.5)">4.7k</text>
<text x="74.4" y="95.3">CANL</text>
<text x="84.5" y="92.8">GND</text>
<text x="112.1" y="91.2" transform="rotate(-90 112.1 91.2)">33pf</text>
<text x="117.2" y="91.2" transform="rotate(-90 117.2 91.2)">C11</text>
<text x="126" y="94.5">OSC1</text>
<text x="229.3" y="90.2">PWM1H3/RP10/RB10</text>
<text x="231.8" y="95.3">SCL/RP8</text>
<text x="231.8" y="92.8">SDA/RP9</text>
<text x="74.4" y="97.8">CANH</text>
<text x="84.5" y="97.1">+5V</text>
<text x="92.2" y="100.4">J3</text>
<text x="104.1" y="100.4" transform="rotate(-90 104.1 100.4)">GND</text>
<text x="112.1" y="101.4" transform="rotate(-90 112.1 101.4)">33pf</text>
<text x="117.2" y="101.4" transform="rotate(-90 117.2 101.4)">C12</text>
<text x="126" y="97.8">OSC2</text>
<text x="231.8" y="100.4">RP6/RB6/SCK/ASCL</text>
<text x="231.8" y="97.8">INT0/RP7/RB7</text>
<text x="32.3" y="104.2" transform="rotate(-90 32.3 104.2)">R2</text>
<text x="37.1" y="104.2" transform="rotate(-90 37.1 104.2)">10k</text>
<text x="84.5" y="108">CANL</text>
<text x="84.5" y="105.5">CANH</text>
<text x="121.6" y="103.7" transform="rotate(-90 121.6 103.7)">Q1</text>
<text x="231.8" y="108">RP3/RB3/AN5</text>
<text x="231.8" y="102.9">RP5/SDI/ASDA</text>
<text x="122.6" y="113.1">CAN_TX</text>
<text x="231.8" y="110.5">RP2/RB2/AN4</text>
<text x="231.8" y="113.1">PGC</text>
<text x="249.5" y="111.6">PAD4</text>
<text x="36.3" y="115.6">GND</text>
<text x="84.5" y="118.2">GND</text>
<text x="231.8" y="115.6">PGD</text>
<text x="236.8" y="119.3">PAD5</text>
<text x="236.8" y="116.7">PAD6</text>
<text x="249.5" y="114.2">PAD3</text>
<text x="229.3" y="123.2">RP25/RC9</text>
<text x="229.3" y="125.8">RP24/RC8</text>
<text x="229.3" y="128.3">PWM2L1/RP23/RC7</text>
<text x="229.3" y="130.9">PWM2H1/RP22</text>
<text x="257.2" y="127.6">+5V</text>
<text x="66.8" y="135.2">+5V</text>
<text x="229.3" y="133.4">RP21/RC5/RX/SS</text>
<text x="229.3" y="135.9">RP20/TX/SDO</text>
<text x="104.1" y="143.6" transform="rotate(-90 104.1 143.6)">+3V3</text>
<text x="231.8" y="138.5">CAN_RX</text>
<text x="231.8" y="143.6">RP17/RC1/AN7</text>
<text x="257.2" y="143.6">GND</text>
<text x="265.5" y="143.6">SL2</text>
<text x="19.1" y="147.2">22-27-2051</text>
<text x="31.2" y="145.3">+5V</text>
<text x="65.3" y="149.9" transform="rotate(-90 65.3 149.9)">1.8k</text>
<text x="70.1" y="149.9" transform="rotate(-90 70.1 149.9)">R8</text>
<text x="131.8" y="145.7">C4</text>
<text x="231.8" y="146.1">RP16/RC0/AN6</text>
<text x="36.3" y="153.7">SDA_5V</text>
<text x="54.1" y="153.7">SDA_5V</text>
<text x="87.1" y="150.4">Q4</text>
<text x="98.3" y="152.4" transform="rotate(-90 98.3 152.4)">4.7k</text>
<text x="103.1" y="152.4" transform="rotate(-90 103.1 152.4)">R9</text>
<text x="107.4" y="153.7">SDA/RP9</text>
<text x="131.8" y="150.8">100n</text>
<text x="36.3" y="158.8">SCL_5V</text>
<text x="70.6" y="157">FERRITE2</text>
<text x="84.5" y="161.3">BSS123</text>
<text x="84.5" y="158">BSS123</text>
<text x="127.7" y="156.3">GND</text>
<text x="36.3" y="163.8">INT0</text>
<text x="54.1" y="163.8">SCL_5V</text>
<text x="70.6" y="167.1">FERRITE1</text>
<text x="107.4" y="163.8">SCL/RP8</text>
<text x="65.3" y="170.9" transform="rotate(-90 65.3 170.9)">R7</text>
<text x="70.1" y="172.4" transform="rotate(-90 70.1 172.4)">1.8k</text>
<text x="87.1" y="168.9">Q2</text>
<text x="98.3" y="170.9" transform="rotate(-90 98.3 170.9)">R1</text>
<text x="103.1" y="172.4" transform="rotate(-90 103.1 172.4)">4.7k</text>
<text x="173.4" y="168.9">GND</text>
<text x="31.2" y="176.5">GND</text>
<text x="64.9" y="184.1">+5V</text>
<text x="97.2" y="185" transform="rotate(-90 97.2 185)">+3V3</text>
</g>
<g font-size="2.1" fill="#808080">
<text x="220.1" y="26.4">1</text>
<text x="224" y="27.5">IN</text>
<text x="232.6" y="27.5">OUT</text>
<text x="239.8" y="26.4">5</text>
<text x="32.8" y="35.1">1</text>
<text x="57.6" y="31.5">1</text>
<text x="57.6" y="34">2</text>
<text x="64.6" y="31.5">3</text>
<text x="64.6" y="34">4</text>
<text x="84.4" y="34">1</text>
<text x="84.4" y="31.5">2</text>
<text x="220.1" y="31.5">3</text>
<text x="224" y="32.6">ON/OFF</text>
<text x="32.8" y="37.7">2</text>
<text x="32.8" y="40.2">3</text>
<text x="57.6" y="36.6">5</text>
<text x="220.1" y="36.6">2</text>
<text x="224" y="37.7">GND</text>
<text x="230.8" y="37.7">NC/FB</text>
<text x="239.8" y="36.6">4</text>
<text x="32.8" y="42.8">4</text>
<text x="32.8" y="45.3">5</text>
<text x="32.8" y="47.8">6</text>
<text x="170.5" y="62.5" transform="rotate(-90 170.5 62.5)">28</text>
<text x="173.1" y="62.5" transform="rotate(-90 173.1 62.5)">40</text>
<text x="188.3" y="62.5" transform="rotate(-90 188.3 62.5)">17</text>
<text x="135.7" y="69.6">18</text>
<text x="142.7" y="70.7">_MCLR*</text>
<text x="171.7" y="71.6" transform="rotate(-90 171.7 71.6)">VDD</text>
<text x="174.2" y="71.6" transform="rotate(-90 174.2 71.6)">VDD</text>
<text x="93.2" y="77.2">1</text>
<text x="189.4" y="72.9" transform="rotate(-90 189.4 72.9)">AVDD</text>
<text x="224" y="77.2">15</text>
<text x="93.2" y="79.7">2</text>
<text x="93.2" y="82.3">3</text>
<text x="135.7" y="79.7">19</text>
<text x="135.7" y="82.3">20</text>
<text x="142.7" y="80.8">AN0/VREF+/CN2/RA0</text>
<text x="142.7" y="83.4">AN1/VREF-/CN3/RA1</text>
<text x="169.8" y="80.8">PWM1H1/DAC1LP/RTCC/RP14/CN12/PMWR/RB14</text>
<text x="176.1" y="78.3">PWM1L1/DAC1LN/RP15/CN11/PMCS1/RB15</text>
<text x="176.7" y="83.4">PWM1L2/DAC1RN/RP13/CN13/PMRD/RB13</text>
<text x="224" y="82.3">11</text>
<text x="224" y="79.7">14</text>
<text x="40.4" y="87.3">3</text>
<text x="46.3" y="88.4">VDD</text>
<text x="62.5" y="88.4">RXD</text>
<text x="71.7" y="87.3">4</text>
<text x="71.7" y="89.9">5</text>
<text x="93.2" y="84.8">4</text>
<text x="176.8" y="85.9">PWM1H2/DAC1RP/RP12/CN14/PMD0/RB12</text>
<text x="178.1" y="88.4">PGEC2/PWM1L3/RP11/CN15/PMD1/RB11*</text>
<text x="224" y="89.9">8</text>
<text x="224" y="87.3">9</text>
<text x="224" y="84.8">10</text>
<text x="40.4" y="92.4">1</text>
<text x="40.4" y="95">8</text>
<text x="46.3" y="93.5">TXD</text>
<text x="61.3" y="91">VREF</text>
<text x="71.7" y="95">6</text>
<text x="135.7" y="92.4">30</text>
<text x="142.7" y="93.5">OSC1/CLKI/CN30/RA2</text>
<text x="169.5" y="91">PGED2/EMCD2/PWM1H3/RP10/CN16/PMD2/RB10*</text>
<text x="191.2" y="93.5">SDA1/RP9/CN21/PMD3/RB9*</text>
<text x="224" y="95">44</text>
<text x="224" y="92.4">1</text>
<text x="40.4" y="100">2</text>
<text x="46.3" y="96.1">RS</text>
<text x="46.3" y="101.1">VSS</text>
<text x="61" y="98.6">CANH</text>
<text x="61.3" y="96.1">CANL</text>
<text x="71.7" y="97.5">7</text>
<text x="135.7" y="97.5">31</text>
<text x="142.7" y="98.6">OSC2/CLKO/CN29/RA3</text>
<text x="182.2" y="101.1">PGEC3/ASCL1/RP6/CN24/PMD6/RB6*</text>
<text x="191.4" y="96.1">SCL1/RP8/CN22/PMD4/RB8*</text>
<text x="192.1" y="98.6">INT0/RP7/CN23/PMD5/RB7*</text>
<text x="224" y="100">42</text>
<text x="224" y="97.5">43</text>
<text x="93.2" y="102.6">1</text>
<text x="93.2" y="105.1">2</text>
<text x="93.2" y="107.7">3</text>
<text x="135.7" y="107.7">34</text>
<text x="182" y="103.7">PGED3/ASDA1/RP5/CN27/PMD7/RB5*</text>
<text x="224" y="107.7">24</text>
<text x="224" y="102.6">41</text>
<text x="93.2" y="110.2">4</text>
<text x="135.7" y="112.7">33</text>
<text x="142.7" y="113.8">SOSCI/RP4/CN1/RB4</text>
<text x="142.7" y="108.8">SOSCO/T1CK/CN0/RA4</text>
<text x="186.6" y="113.8">PGEC1/AN3/C2IN+/RP1/CN5/RB1</text>
<text x="194.3" y="108.8">AN5/C1IN+/RP3/CN7/RB3</text>
<text x="194.9" y="111.3">AN4/C1IN-/RP2/CN6/RB2</text>
<text x="224" y="112.7">22</text>
<text x="224" y="110.2">23</text>
<text x="187.1" y="116.4">PGED1/AN2/C2IN-/RP0/CN4/RB0</text>
<text x="224" y="115.3">21</text>
<text x="135.7" y="122.9">13</text>
<text x="135.7" y="125.4">32</text>
<text x="142.7" y="124">TCK/PMA7/RA7*</text>
<text x="196.1" y="124">RP25/CN19/PMA6/RC9*</text>
<text x="224" y="125.4">4</text>
<text x="224" y="122.9">5</text>
<text x="135.7" y="127.9">35</text>
<text x="135.7" y="130.5">12</text>
<text x="142.7" y="129.1">TDI/PMA9/RA9*</text>
<text x="142.7" y="131.6">TMS/PMA10/RA10*</text>
<text x="142.7" y="126.5">TDO/PMA8/RA8*</text>
<text x="186.3" y="131.6">PWM2H1/RP22/CN18/PMA1/RC6*</text>
<text x="186.7" y="129.1">PWM2L1/RP23/CN17/PMA0/RC7*</text>
<text x="196.1" y="126.5">RP24/CN20/PMA5/RC8*</text>
<text x="224" y="130.5">2</text>
<text x="224" y="127.9">3</text>
<text x="261.3" y="130.5">1</text>
<text x="196.1" y="134.2">RP21/CN26/PMA3/RC5*</text>
<text x="196.1" y="136.7">RP20/CN25/PMA4/RC4*</text>
<text x="224" y="133">38</text>
<text x="224" y="135.6">37</text>
<text x="261.3" y="133">2</text>
<text x="261.3" y="135.6">3</text>
<text x="136.9" y="143.2">7</text>
<text x="184.4" y="141.8">AN8/CVREF/RP18/PMA2/CN10/RC2</text>
<text x="195.9" y="139.2">RP19/CN28/PMBE/RC3*</text>
<text x="224" y="143.2">26</text>
<text x="224" y="140.6">27</text>
<text x="224" y="138.1">36</text>
<text x="261.3" y="138.1">4</text>
<text x="24.6" y="149.4">J9-1</text>
<text x="142.7" y="144.3">VCAP/VDDCORE</text>
<text x="190.2" y="146.9">AN6/DAC1RM/RP16/CN8/RC0</text>
<text x="190.5" y="144.3">AN7/DAC1LM/RP17/CN9/RC1</text>
<text x="224" y="145.7">25</text>
<text x="24.6" y="154.5">J9-2</text>
<text x="24.6" y="159.5">J9-3</text>
<text x="171.7" y="156.4" transform="rotate(-90 171.7 156.4)">VSS</text>
<text x="174.2" y="156.4" transform="rotate(-90 174.2 156.4)">VSS</text>
<text x="176.7" y="156.4" transform="rotate(-90 176.7 156.4)">VSS</text>
<text x="189.4" y="156.4" transform="rotate(-90 189.4 156.4)">AVSS</text>
<text x="24.6" y="164.6">J9-4</text>
<text x="170.5" y="162.3" transform="rotate(-90 170.5 162.3)">6</text>
<text x="173.1" y="163.5" transform="rotate(-90 173.1 163.5)">29</text>
<text x="175.6" y="163.5" transform="rotate(-90 175.6 163.5)">39</text>
<text x="188.3" y="163.5" transform="rotate(-90 188.3 163.5)">16</text>
<text x="24.6" y="169.7">J9-5</text>
</g>
<text font-size="1.8" fill="#800000" x="91.6" y="31.4" transform="rotate(-90 91.6 31.4)">+</text>
<g font-size="1.8" fill="#808080">
<text x="143" y="62.3">IC2</text>
<text x="143" y="163.8">DSPIC33FJ128MC804PT</text>
</g>
</svg>
